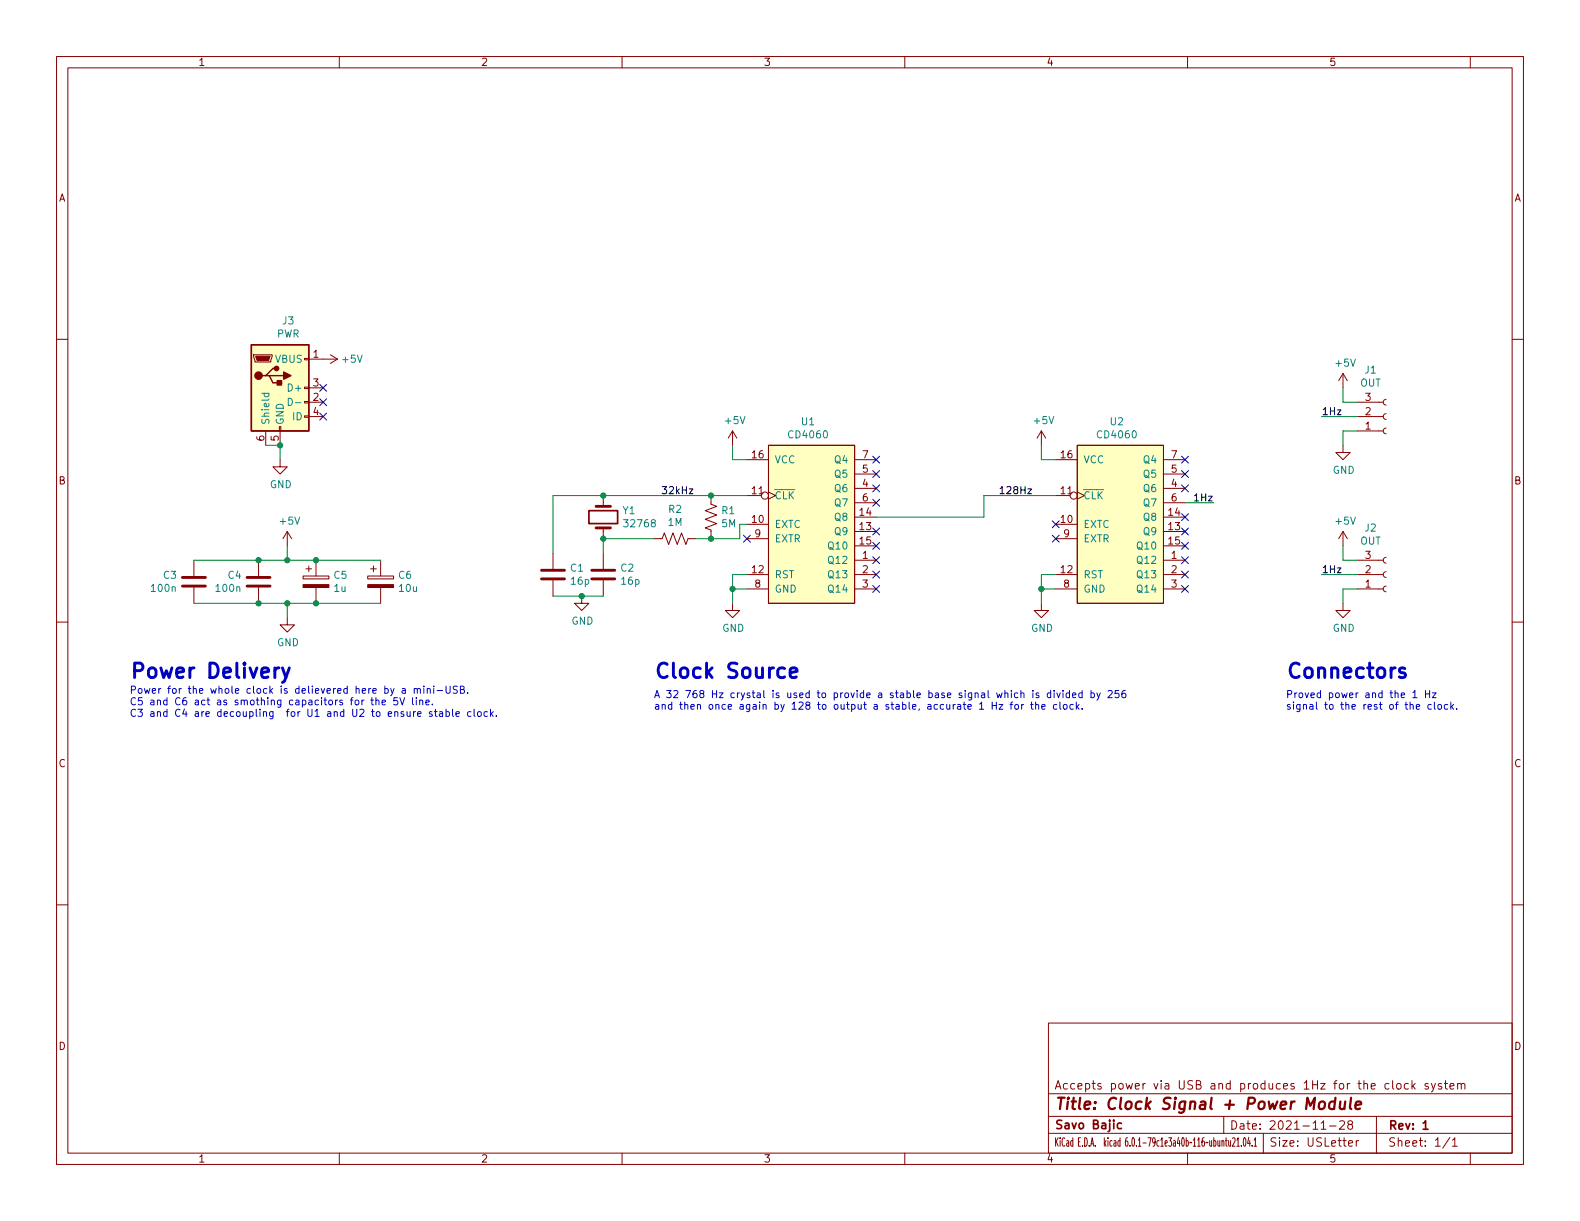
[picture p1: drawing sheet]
<svg xmlns="http://www.w3.org/2000/svg" width="279mm" height="216mm" viewBox="0 0 279 216" stroke-linecap="round" stroke-linejoin="round" font-family="sans-serif">
<g fill="none" stroke="#840000" stroke-width=".18">
<path d="M10 10h259.4v195.9h-259.4zM12 12h255.4v191.9h-255.4zM60 10v2M110 10v2M160 10v2M210 10v2M260 10v2M10 60h2M267.4 60h2M44.8 62.7h3.3v.3l-.2 1h-2.8zM47 76.2v2.5M49.4 75.4h.3v.8h-.3z"/>
<path d="M49.5 76.2v2.5M53.8 73.5h.8v.3h-.8zM53.8 71h.8v.2h-.8zM53.8 68.5h.8v.2h-.8zM53.8 63.4h.8v.2h-.8zM54.6 71.1h2.5M54.6 73.7h2.5M54.6 63.5h5.1M54.6 68.6h2.5M58.4 62.7l1.3 .8M59.7 63.5l-1.3 .8M129.5 76.2l-.7 1.3"/>
<path d="M129.5 76.2v2.5M129.5 76.2l.8 1.3M135.9 78.7h15.2v28h-15.2zM184.1 76.2l-.7 1.3M184.1 76.2v2.5M184.1 76.2l.8 1.3M190.5 78.7h15.2v28h-15.2zM237.5 78.7v1.3h1.3l-1.3 1.3-1.3-1.3h1.3M237.5 66v2.6M237.5 66l-.8 1.3M237.5 66l.8 1.3M240 71.1h4.6"/>
<path d="M240 73.7h4.6M240 76.2h4.6M245.1 70.6l-.3 .2-.2 .3 .2 .4 .3 .1M245.1 73.2l-.3 .1-.2 .4 .2 .3 .3 .2M245.1 75.7l-.3 .1-.2 .4 .2 .4 .3 .1M34.3 99.1v2.8M45.7 99.1v2.8M49.5 81.3v1.3h1.3l-1.3 1.2-1.2-1.2h1.2M50.8 94l-.8 1.3M50.8 94v2.5M50.8 94l.8 1.3M55.9 99.1v2.8"/>
<path d="M67.3 99.1v2.8M97.8 97.8v2.8M106.7 87.6v1.9M106.7 93.3v2M106.7 97.8v2.8M115.6 95.3h1.5l.4-1.1 .7 2.1 .8-2.1 .8 2.1 .7-2.1 .8 2.1 .4-1h1.5M125.7 87.6v1.6l1 .3-2 .8 2 .8-2 .7 2 .8-2 .7 1 .4v1.6M132.1 92.7h3.8M132.1 87.6h2.5M132.1 81.3h3.8M132.1 95.3h3.8M135.9 87l1.3 .6-1.3 .7"/>
<path d="M151.1 99.1h3.8M151.1 94h3.8M151.1 91.4h3.8M151.1 96.5h3.8M151.1 81.3h3.8M151.1 86.4h3.8M151.1 83.8h3.8M151.1 88.9h3.8M186.7 92.7h3.8M186.7 87.6h2.5M186.7 81.3h3.8M186.7 95.3h3.8"/>
<path d="M190.5 87l1.3 .6-1.3 .7M205.7 99.1h3.8M205.7 94h3.8M205.7 91.4h3.8M205.7 96.5h3.8M205.7 81.3h3.8M205.7 86.4h3.8M205.7 83.8h3.8M205.7 88.9h3.8M237.5 94l-.8 1.3M237.5 94v2.5M237.5 94l.8 1.3"/>
<path d="M240 99.1h4.6M245.1 98.6l-.3 .1-.2 .4 .2 .3 .3 .2M10 110h2M34.3 103.9v2.8M45.7 103.9v2.8M50.8 109.2v1.3h1.3l-1.3 1.3-1.3-1.3h1.3M53.6 101.9h4.6v.5h-4.6zM54.1 100.6h1M54.6 100.1v1M55.9 103.9v2.8M65 101.9h4.6v.5h-4.6zM65.5 100.6h1"/>
<path d="M66 100.1v1M67.3 103.9v2.8M97.8 102.6v2.8M102.9 105.4v1.3h1.2l-1.2 1.3-1.3-1.3h1.3M106.7 102.6v2.8M129.5 106.7v1.3h1.3l-1.3 1.2-1.2-1.2h1.2M132.1 101.6h3.8M132.1 104.1h3.8M151.1 101.6h3.8M151.1 104.1h3.8M184.1 106.7v1.3h1.3l-1.3 1.2-1.2-1.2h1.2M186.7 101.6h3.8"/>
<path d="M186.7 104.1h3.8M205.7 101.6h3.8M205.7 104.1h3.8M237.5 106.7v1.3h1.3l-1.3 1.2-1.3-1.2h1.3M240 101.6h4.6M240 104.1h4.6M245.1 101.1l-.3 .1-.2 .4 .2 .4 .3 .1M245.1 103.6l-.3 .2-.2 .3 .2 .4 .3 .1M267.4 110h2M10 160h2M267.4 160h2M185.4 180.9h82v23h-82z"/>
<path d="M185.4 197.4h82M185.4 193.4h82M216.4 197.4v3M233.6 199.7h.9M235.1 199.1h1.2M236.9 198.3l.6-.1 .2 .1 .1 .3-1 1.1h1M238.6 198.8l-.3-.3 .1-.2 .2-.1h.4l.2 .3-.1 .2-.6 .2-.2 .2 .1 .4 .2 .2h.3l.3-.3-.1-.4-.2-.2M243.4 197.4v6.5M245.6 191.7l-.4-.1-.3 .3v.4l.1 .2h.6M246.3 191.1v1.3l.2 .2M247.1 191.7l.4-.1 .3 .3v.4l-.3 .3-.4-.1-.1-.2v-.4zM249 191.7l-.4-.1-.3 .3v.4l.2 .2h.5"/>
<path d="M249.7 191.1v1.5M249.8 192l.5 .6M250.3 191.6l-.6 .6M252.5 191.7l-.3-.1-.2 .2v.2l.5 .2v.3h-.5M253.1 191.6l.4 1M253.8 191.6l-.5 1.3-.2 .2M254.9 191.7l-.4-.1-.2 .2 .1 .2 .5 .2v.3h-.6M255.4 191.6h.6M255.6 191.1v1.3l.4 .2M256.4 192.1l.7-.2-.1-.2-.4-.1-.2 .2 .1 .7h.5M257.8 191.7l.2-.1 .3 .1 .1 .9M257.8 191.6v1"/>
<path d="M258.4 191.8l.2-.2 .4 .1v.9M60 203.9v2M110 203.9v2M160 203.9v2M185.4 200.4h82M210 203.9v2M216.1 201.8l.1-.1h.2v1M216.7 201.7h.3M216.8 201.2v1.3l.2 .2M217.3 201.7v.9l.2 .1 .1-.2M217.6 201.7v1M218 201.3l.3-.1 .1 .4-.5 1.1h.5"/>
<path d="M218.7 201.6l.2-.4v1.5M218.7 202.7h.5M219.5 202.5v.2M220 201.2h.1a1.14 1.14 0 0 1 0 1.5 1.63 1.63 0 0 1-.1-1.5zM220.8 201.1l-.2 1.1h.5M221 201.7v1M221.4 202.5v.2M221.8 201.6l.2-.4v1.5M221.8 202.7h.4M223.4 200.4v3.5M238.5 202.2l.7-.2-.1-.3h-.4l-.2 .2v.7h.6M239.8 201.7v1"/>
<path d="M240.3 201.7h-.3l-.2 .3M256.4 201.1l-1.3 1.9M256.8 201.6l.5-.4v1.5M256.8 202.7h.9M260 203.9v2"/>
<circle cx="135.3" cy="87.6" r=".63"/>
<circle cx="189.9" cy="87.6" r=".63"/>
</g>
<path d="M104.1 90.3h5.1v2.3h-5.1zM198.3 198.6h-.4l-.3 .3v.4l.1 .2h.6M251.7 198.6l.4-.4v1.5M251.7 199.7h.8" fill="none" stroke="#840000" stroke-width=".3"/>
<path d="M233.4 195a.52 .52 0 0 1 .5-.2 .52 .52 0 0 1 .4 .4l-.1 .5a.55 .55 0 0 1-.5 .4 .55 .55 0 0 1-.5-.4zM236.1 194.9a.66 .66 0 0 0-1 .3l-.1 .5 .2 .3 .1 .1 .6-.1M236.2 194.1l-.3 2M237 194.8v1.2a.57 .57 0 0 0 .7-.1M237.9 194.8l-.2 1.3M238.9 194.1l-.2 1.7 .3 .3M239.7 195.4l1-.2-.1-.3-.1-.1-.6 .1-.2 .9 .2 .3 .6-.1" fill="none" stroke="#840000" stroke-width=".4"/>
<g fill="#840000" stroke="#840000" stroke-width=".18">
<path d="M53.6 103.4h4.6v.5h-4.6z"/>
<path d="M65 103.4h4.6v.5h-4.6z"/>
<path d="M45.2 63h2.6l-.3 .8h-2z"/>
</g>
<path d="M105.4 93.3h2.5M105.4 89.5h2.5M32.3 102.1h4M32.3 103.6h4M43.7 102.1h4.1M43.7 103.6h4.1M95.8 102.4h4M95.8 100.8h4M104.6 102.4h4.1M104.6 100.8h4.1" fill="none" stroke="#840000" stroke-width=".51"/>
<g fill="#ffffc2" stroke="#ffffc2" stroke-width=".18">
<path d="M190.5 78.7h15.2v28h-15.2z"/>
<path d="M135.9 78.7h15.2v28h-15.2z"/>
<path d="M44.4 61h10.2v15.2h-10.2z"/>
</g>
<path d="M44.4 61h10.2v15.2h-10.2zM47 66.4h.6l.7 1.3h1.2M47.6 66.4h2.6M48.9 65.2h-.6l-1.3 1.2h-.6" fill="none" stroke="#840000" stroke-width=".25"/>
<g fill="#840000" stroke="#840000" stroke-width=".25">
<path d="M50.2 65.8l1.2 .6-1.2 .7z"/>
<path d="M49 67.3h.8v.8h-.8z"/>
<circle cx="45.7" cy="66.4" r=".63"/>
<circle cx="48.9" cy="65.2" r=".38"/>
</g>
<path d="M46.3 69.5h1.3M46.8 69.5l-.1 .4 .3 .2 .5-.1v-.5M51 70.4a.64 .64 0 0 1 .7 .7 .64 .64 0 0 1-.7 .6zM52.2 71.2h1" fill="none" stroke="#008484" stroke-width=".18"/>
<path d="M121.9 86.5h.6l-.6 .8h.6M181.7 86.5h.7l-.7 .8h.7" fill="none" stroke="#000" stroke-width=".18"/>
<g fill="none" stroke="#0000c2" stroke-width=".18">
<path d="M65.6 123.8h.5M65.8 123.4v1.1l.3 .1M66.5 123.9l.2-.1h.3v.8M66.5 123.4v1.2M67.6 124.2l.6-.1-.1-.3h-.4l-.1 .2v.6h.5M70.3 123.4h-.6l-.1 .6 .2-.2 .4 .1 .1 .2v.4l-.2 .1-.5-.1M70.7 123.4l.4 1.2 .5-1.2M71.1 121.8h.5l.1 .8M71.7 122l-.4 .1-.2 .2 .2 .3 .4-.1M73 123.4v1.1l.1 .1M73.3 121.9l.1-.2 .3 .1 .1 .8M73.3 121.7v.9"/>
<path d="M73.6 123.4v.1M73.6 123.8v.8M73.8 121.9l.2-.2 .3 .1v.8M73.9 126.3l.6-.2-.1-.2-.4-.1-.1 .2v.6h.5M74.2 123.9l.2-.1h.3l.1 .8M74.2 123.8v.8M74.9 121.3v.1M74.9 121.7v.9M75.3 124.2l.6-.1v-.3h-.4l-.2 .2 .1 .6h.5M75.6 121.9l.1-.2 .3 .1 .1 .8M75.6 121.7v.9M76.4 125.9l-.3-.1-.2 .2 .1 .2 .4 .1v.3h-.5"/>
<path d="M76.5 124.5v.1M76.7 121.3v.1M76.7 121.7v.9M76.8 125.8h.5M77 125.4v1.1l.3 .2M77.3 122.1h1M77.7 125.9h.5l.1 .8M78.3 126.1l-.5 .1-.1 .2 .1 .3 .5-.1M78.9 121.3v1l.2 .3h.3l.2-.3v-1M78.9 125.9l.3-.1 .3 .3-.1 .5h-.5M78.9 125.4v1.3M80 125.4v1.1l.2 .2"/>
<path d="M80.6 126.3l.6-.2v-.2l-.4-.1-.2 .2 .1 .6h.5M80.9 121.4l-.5-.1-.2 .1v.4l.6 .2 .1 .3-.3 .3-.5-.1M81.4 121.9h.6l.1-.2-.1-.3-.6-.1v1.3h.5l.2-.1v-.3l-.3-.3M82.7 122.5v.1M83.3 125.9l-.4-.1-.2 .3 .1 .5h.5M83.8 125.4v1.1l.2 .2M84.6 125.9l.3-.1 .2 .3v.3l-.2 .3-.3-.1-.2-.2zM86.2 125.9l-.4-.1-.2 .3 .1 .5h.5M86.7 125.4v1.3M86.9 126.2l.3 .5M87.2 125.8l-.5 .5M87.8 126.6v.1"/>
<path d="M175.5 124.1v1.3M175.5 124.7h.7M176.2 124.1v1.3M176.7 124.6h.6l-.6 .8h.6M178.6 124.6h.5M179.1 124.1l-.3 .2v1.1M179.5 124.7l.2-.1 .4 .1v.5l-.1 .1-.3 .1-.2-.1zM180.5 122.6l.2-.1 .3 .1 .1 .8M180.7 124.6v.8M181 124.6l-.3 .2M182.2 124.6h.5M182.4 124.1v1.1l.3 .2"/>
<path d="M182.7 122.1v.1M182.7 122.5v.9M183.1 124.7l.2-.1h.3l.1 .8M183.1 124.1v1.3M183.7 122.6l-.3-.1-.2 .2 .1 .2 .4 .1v.3h-.5M184.2 125l.6-.1v-.3h-.4l-.2 .1 .1 .6h.5M185.8 122.6l-.4-.1-.2 .3 .1 .5h.5M185.8 122.1v1.3M186.4 122.1v.1M186.4 122.5v.9M186.9 122.5l.3 .9 .3-.9M186.9 124.6h-.4l-.2 .2 .1 .5h.5"/>
<path d="M187.4 124.1v1.1l.2 .2M188 122.1v.1M188 122.5v.9M188.2 124.6h.3l.2 .2v.4l-.2 .2-.3-.1-.2-.1zM189.1 122.6l-.3-.1-.3 .3 .1 .5h.5M189.1 122.1v1.3M189.7 122.9l.6-.1-.1-.2-.3-.1-.2 .2v.6h.5M189.8 124.6h-.4l-.2 .2 .1 .5h.5M190.3 124.1v1.3M190.5 124.9l.3 .5M190.8 124.6l-.5 .4M191.4 122.6l-.4-.1-.2 .3 .1 .5h.5"/>
<path d="M191.4 125.3v.1M191.4 122.1v1.3M192.9 122.6l.4-.1 .2 .3-.1 .5h-.5M192.9 122.1v1.3M194 122.5l.3 .9M194.6 122.5l-.5 1.2-.1 .1M196 122.2l.4-.1 .3 .4-.8 .9h.8M197.8 122.1h-.6v.6l.1-.1h.5l.1 .2-.1 .4-.1 .2-.5-.2M199 122.1l-.4 .1a.85 .85 0 0 0 0 1.2l.4-.2 .1-.4-.2-.2h-.3l-.2 .2M249.8 122.5l.4-.4v1.3M249.8 123.4h.8M250.4 125l.7-.1-.1-.3h-.4l-.2 .1 .1 .6h.5"/>
<path d="M252.1 122.1v1.3M252.1 122.7h.7M252.8 122.1v1.3M253.1 124.6h-.4l-.2 .2 .1 .5h.5M253.3 122.5h.7l-.7 .9h.7M253.7 124.1v1.1l.1 .2M254.3 124.7l.2-.1 .4 .1v.5l-.1 .1-.3 .1-.2-.1zM256 124.6h-.4l-.2 .2 .1 .5h.5M256.6 124.1v1.3M256.7 124.9l.3 .5M257 124.6l-.4 .4M257.6 125.3v.1"/>
</g>
<path d="M49.9 118.1l.7 1.7M51.2 118.1l-.9 2.3-.4 .3M139.7 119l1.2-.3-.1-.5-.7-.1-.4 .4v.9l.1 .3 .3 .1 .7-.1M248.4 118.2l-.6-.1-.3 .4 .1 .3 .8 .3 .2 .2-.2 .4-.2 .1-.7-.1" fill="none" stroke="#0000c2" stroke-width=".51"/>
<g fill="none" stroke="#008400" stroke-width=".18">
<path d="M47 78.7h2.5v2.6M129.5 78.7v2.6h2.6M184.1 78.7v2.6h2.6M233.7 73.7h6.3M237.5 68.6v2.5h2.5M240 76.2h-2.5v2.5M34.3 99.1h33M50.8 96.5v2.6M115.6 95.3h-8.9v2.5M132.1 87.6h-34.3v10.2M132.1 92.7h-1.3v2.6h-7.6M186.7 87.6h-12.7v3.8h-19.1"/>
<path d="M209.5 88.9h5.1M237.5 96.5v2.6h2.5M34.3 106.7h33M50.8 106.7v2.5M97.8 105.4h8.9M129.5 104.1h2.6M132.1 101.6h-2.6v5.1M184.1 104.1h2.6M186.7 101.6h-2.6v5.1M233.7 101.6h6.3M240 104.1h-2.5v2.6"/>
</g>
<g fill="none" stroke="#000084" stroke-width=".18">
<path d="M56.5 73.1l1.3 1.2M56.5 68l1.3 1.2M56.5 70.5l1.3 1.2M57.8 73.1l-1.3 1.2M57.8 68l-1.3 1.2M57.8 70.5l-1.3 1.2M131.5 94.6l1.2 1.3M132.7 94.6l-1.2 1.3M154.3 93.4l1.2 1.2M154.3 80.7l1.2 1.2M154.3 83.2l1.2 1.2M154.3 85.8l1.2 1.2"/>
<path d="M154.3 98.5l1.2 1.2M154.3 95.9l1.2 1.2M154.3 88.3l1.2 1.2M155.5 93.4l-1.2 1.2M155.5 80.7l-1.2 1.2M155.5 83.2l-1.2 1.2M155.5 85.8l-1.2 1.2M155.5 98.5l-1.2 1.2M155.5 95.9l-1.2 1.2M155.5 88.3l-1.2 1.2M186.1 94.6l1.2 1.3M186.1 92.1l1.2 1.2"/>
<path d="M187.3 94.6l-1.2 1.3M187.3 92.1l-1.2 1.2M208.9 90.8l1.3 1.2M208.9 93.4l1.3 1.2M208.9 85.8l1.3 1.2M208.9 95.9l1.3 1.2M208.9 80.7l1.3 1.2M208.9 98.5l1.3 1.2M208.9 83.2l1.3 1.2M210.2 90.8l-1.3 1.2M210.2 93.4l-1.3 1.2M210.2 85.8l-1.3 1.2"/>
<path d="M210.2 95.9l-1.3 1.2M210.2 80.7l-1.3 1.2M210.2 98.5l-1.3 1.2M210.2 83.2l-1.3 1.2M154.3 103.5l1.2 1.2M154.3 101l1.2 1.2M155.5 103.5l-1.2 1.2M155.5 101l-1.2 1.2M208.9 101l1.3 1.2M208.9 103.5l1.3 1.2M210.2 101l-1.3 1.2M210.2 103.5l-1.3 1.2"/>
</g>
<g fill="#008400" stroke="#008400" stroke-width=".18">
<circle cx="129.5" cy="104.1" r=".46"/>
<circle cx="125.7" cy="95.3" r=".46"/>
<circle cx="106.7" cy="87.6" r=".46"/>
<circle cx="106.7" cy="95.3" r=".46"/>
<circle cx="125.7" cy="87.6" r=".46"/>
<circle cx="184.1" cy="104.1" r=".46"/>
<circle cx="102.9" cy="105.4" r=".46"/>
<circle cx="55.9" cy="106.7" r=".46"/>
<circle cx="49.5" cy="78.7" r=".46"/>
<circle cx="45.7" cy="99.1" r=".46"/>
<circle cx="45.7" cy="106.7" r=".46"/>
<circle cx="50.8" cy="106.7" r=".46"/>
<circle cx="55.9" cy="99.1" r=".46"/>
<circle cx="50.8" cy="99.1" r=".46"/>
</g>
<g font-size="3.6" fill="#0000c2">
<text x="22.9" y="119.9">Power Delivery</text>
<text x="115.6" y="119.9">Clock Source</text>
<text x="227.3" y="119.9">Connectors</text>
</g>
<text font-size="2.8" fill="#840000" x="186.4" y="196.2">Title: Clock Signal + Power Module</text>
<g font-size="2.1" fill="#840000">
<text x="186.4" y="192.7">Accepts power via USB and produces 1Hz for the clock system</text>
<text x="186.4" y="199.6">Savo Bajic</text>
<text x="186.4" y="202.7">KiCad E.D.A. kicad 6.0.1-79c1e3a40b~116~ubuntu21.04.1</text>
<text x="217.4" y="199.7">Date: 2021-11-28</text>
<text x="224.4" y="202.7">Size: USLetter</text>
<text x="245.4" y="199.7">Rev: 1</text>
<text x="245.4" y="202.7">Sheet: 1/1</text>
</g>
<g font-size="1.8" fill="#840000">
<text x="35" y="11.6">1</text>
<text x="85" y="11.6">2</text>
<text x="135" y="11.6">3</text>
<text x="185" y="11.6">4</text>
<text x="235" y="11.6">5</text>
<text x="10.3" y="35.6">A</text>
<text x="267.7" y="35.6">A</text>
<text x="55.4" y="63.2">1</text>
<text x="55.4" y="70.9">2</text>
<text x="55.4" y="68.3">3</text>
<text x="241.4" y="70.9">3</text>
<text x="46.7" y="78" transform="rotate(-90 46.7 78)">6</text>
<text x="49.3" y="78" transform="rotate(-90 49.3 78)">5</text>
<text x="55.4" y="73.4">4</text>
<text x="241.4" y="75.9">1</text>
<text x="241.4" y="73.4">2</text>
<text x="133" y="81">16</text>
<text x="152.5" y="83.6">5</text>
<text x="152.5" y="81">7</text>
<text x="187.6" y="81">16</text>
<text x="207.1" y="83.6">5</text>
<text x="207.1" y="81">7</text>
<text x="10.3" y="85.7">B</text>
<text x="133" y="87.4">11</text>
<text x="152.5" y="86.1">4</text>
<text x="152.5" y="88.6">6</text>
<text x="187.6" y="87.4">11</text>
<text x="207.1" y="86.1">4</text>
<text x="207.1" y="88.6">6</text>
<text x="267.7" y="85.7">B</text>
<text x="133" y="92.5">10</text>
<text x="133.5" y="95">9</text>
<text x="152" y="93.7">13</text>
<text x="152" y="91.2">14</text>
<text x="187.6" y="92.5">10</text>
<text x="188.1" y="95">9</text>
<text x="206.6" y="93.7">13</text>
<text x="206.6" y="91.2">14</text>
<text x="133" y="101.3">12</text>
<text x="152" y="96.3">15</text>
<text x="152.5" y="98.8">1</text>
<text x="152.5" y="101.3">2</text>
<text x="187.6" y="101.3">12</text>
<text x="206.6" y="96.3">15</text>
<text x="207.1" y="98.8">1</text>
<text x="207.1" y="101.3">2</text>
<text x="241.4" y="101.3">2</text>
<text x="241.4" y="98.8">3</text>
<text x="133.5" y="103.9">8</text>
<text x="152.5" y="103.9">3</text>
<text x="188.1" y="103.9">8</text>
<text x="207.1" y="103.9">3</text>
<text x="241.4" y="103.9">1</text>
<text x="10.3" y="135.6">C</text>
<text x="267.7" y="135.6">C</text>
<text x="10.3" y="185.7">D</text>
<text x="267.7" y="185.7">D</text>
<text x="35" y="205.6">1</text>
<text x="85" y="205.6">2</text>
<text x="135" y="205.6">3</text>
<text x="185" y="205.6">4</text>
<text x="235" y="205.6">5</text>
</g>
<g font-size="1.8" fill="#008484">
<text x="48.9" y="59.7">PWR</text>
<text x="50" y="57.4">J3</text>
<text x="48.7" y="64.1">VBUS</text>
<text x="60.6" y="64.1">+5V</text>
<text x="236.3" y="64.8">+5V</text>
<text x="51.3" y="69.2">D+</text>
<text x="240.5" y="68.4">OUT</text>
<text x="241.4" y="66">J1</text>
<text x="47.6" y="75.2" transform="rotate(-90 47.6 75.2)">Shield</text>
<text x="50.2" y="75.2" transform="rotate(-90 50.2 75.2)">GND</text>
<text x="51.8" y="74.3">ID</text>
<text x="128.3" y="75">+5V</text>
<text x="139.6" y="77.5">CD4060</text>
<text x="141.7" y="75.2">U1</text>
<text x="182.9" y="75">+5V</text>
<text x="194.2" y="77.5">CD4060</text>
<text x="196.4" y="75.2">U2</text>
<text x="136.9" y="81.9">VCC</text>
<text x="147.7" y="81.9">Q4</text>
<text x="191.5" y="81.9">VCC</text>
<text x="202.3" y="81.9">Q4</text>
<text x="235.7" y="83.8">GND</text>
<text x="47.7" y="86.3">GND</text>
<text x="136.9" y="88.3">~{CLK}</text>
<text x="147.7" y="87">Q6</text>
<text x="147.7" y="84.5">Q5</text>
<text x="147.7" y="89.5">Q7</text>
<text x="191.5" y="88.3">~{CLK}</text>
<text x="202.3" y="87">Q6</text>
<text x="202.3" y="84.5">Q5</text>
<text x="202.3" y="89.5">Q7</text>
<text x="49.6" y="92.8">+5V</text>
<text x="110.2" y="90.9">Y1</text>
<text x="110.7" y="93.2">32768</text>
<text x="118.2" y="93">1M</text>
<text x="118.2" y="90.7">R2</text>
<text x="127.6" y="93.2">5M</text>
<text x="127.6" y="90.9">R1</text>
<text x="136.9" y="93.3">EXTC</text>
<text x="136.9" y="95.9">EXTR</text>
<text x="147.7" y="94.6">Q9</text>
<text x="147.7" y="92.1">Q8</text>
<text x="191.5" y="93.3">EXTC</text>
<text x="191.5" y="95.9">EXTR</text>
<text x="202.3" y="94.6">Q9</text>
<text x="202.3" y="92.1">Q8</text>
<text x="236.3" y="92.8">+5V</text>
<text x="241.4" y="94">J2</text>
<text x="100.9" y="101.1">C1</text>
<text x="109.8" y="101.1">C2</text>
<text x="146.7" y="99.7">Q12</text>
<text x="146.7" y="97.2">Q10</text>
<text x="201.4" y="99.7">Q12</text>
<text x="201.4" y="97.2">Q10</text>
<text x="240.5" y="96.3">OUT</text>
<text x="26.9" y="104.6">100n</text>
<text x="28.9" y="102.3">C3</text>
<text x="38.3" y="104.6">100n</text>
<text x="40.3" y="102.3">C4</text>
<text x="59.1" y="102.3">C5</text>
<text x="59.1" y="104.6">1u</text>
<text x="70.5" y="102.3">C6</text>
<text x="70.6" y="104.6">10u</text>
<text x="101.1" y="103.4">16p</text>
<text x="109.9" y="103.4">16p</text>
<text x="136.9" y="102.2">RST</text>
<text x="136.9" y="104.8">GND</text>
<text x="146.7" y="102.2">Q13</text>
<text x="146.7" y="104.8">Q14</text>
<text x="191.5" y="102.2">RST</text>
<text x="191.5" y="104.8">GND</text>
<text x="201.4" y="102.2">Q13</text>
<text x="201.4" y="104.8">Q14</text>
<text x="101" y="110.4">GND</text>
<text x="127.7" y="111.7">GND</text>
<text x="182.3" y="111.7">GND</text>
<text x="235.7" y="111.7">GND</text>
<text x="49" y="114.2">GND</text>
</g>
<g font-size="1.8">
<text x="233.7" y="73.4">1Hz</text>
<text x="116.8" y="87.4">32kHz</text>
<text x="176.5" y="87.4">128Hz</text>
<text x="211.5" y="88.6">1Hz</text>
<text x="233.7" y="101.3">1Hz</text>
</g>
<g font-size="1.8" fill="#0000c2">
<text x="22.9" y="122.7">Power for the whole clock is delievered here by a mini-USB.</text>
<text x="22.9" y="124.7">C5 and C6 act as smothing capacitors for the 5V line.</text>
<text x="115.6" y="123.4">A 32 768 Hz crystal is used to provide a stable base signal which is divided by 256</text>
<text x="115.6" y="125.5">and then once again by 128 to output a stable, accurate 1 Hz for the clock.</text>
<text x="227.3" y="123.4">Proved power and the 1 Hz</text>
<text x="227.3" y="125.5">signal to the rest of the clock.</text>
<text x="22.9" y="126.7">C3 and C4 are decoupling for U1 and U2 to ensure stable clock.</text>
</g>
</svg>
